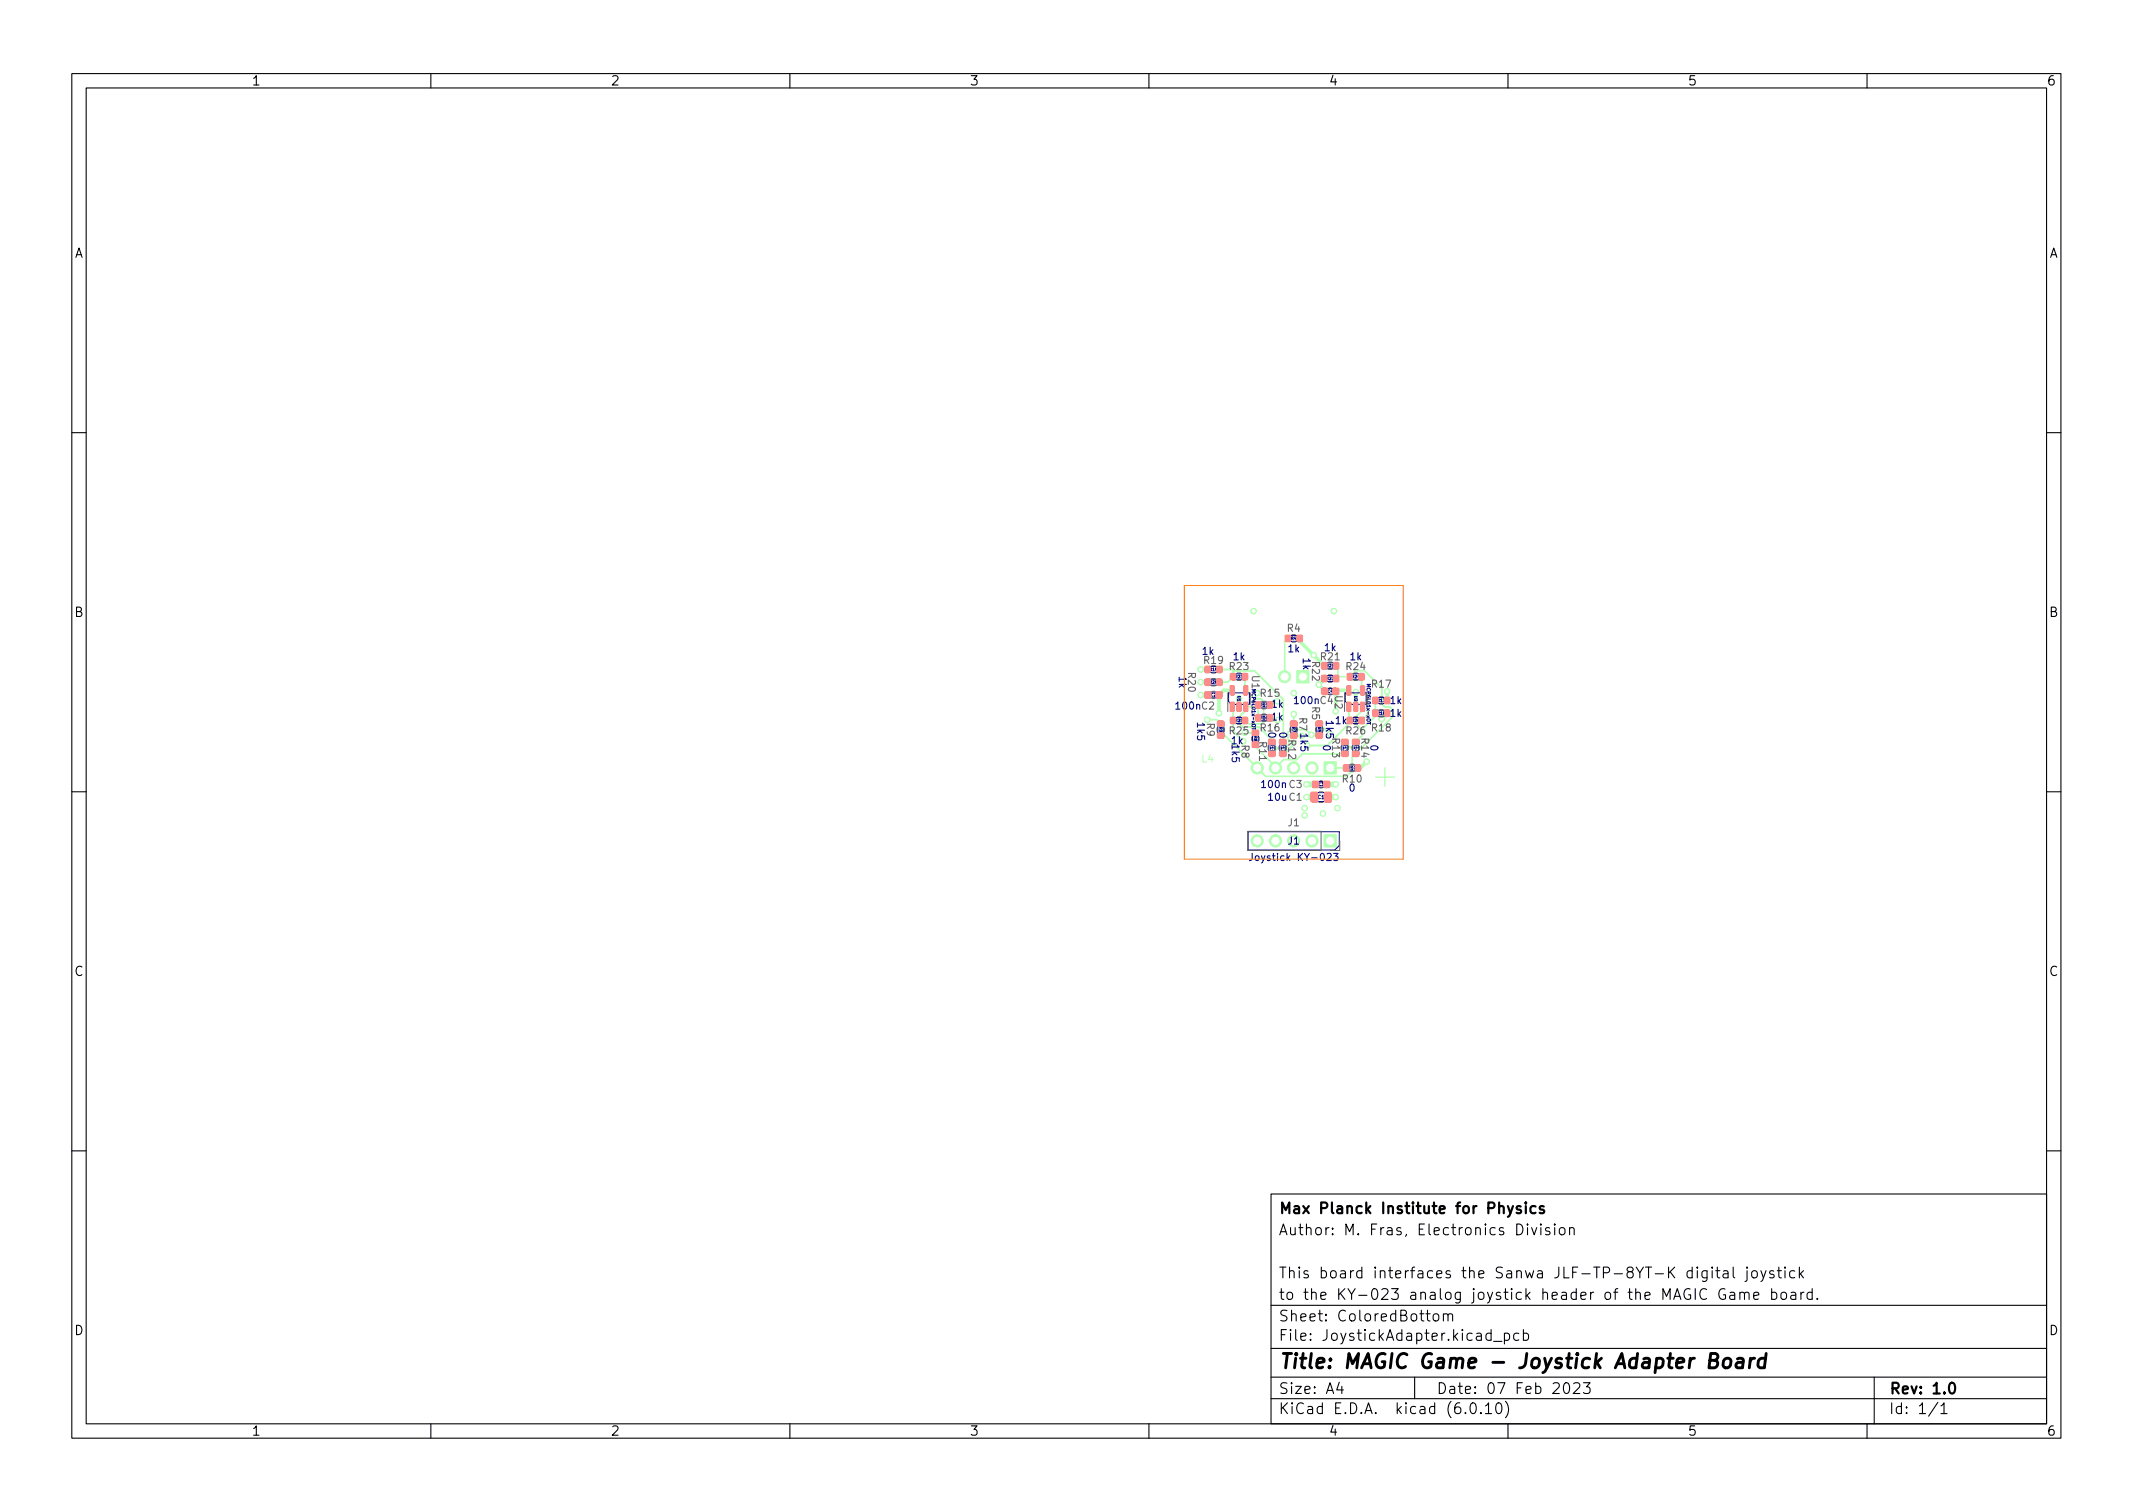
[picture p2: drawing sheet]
<svg xmlns="http://www.w3.org/2000/svg" width="297mm" height="210mm" viewBox="0 0 297 210" stroke-linecap="round" stroke-linejoin="round" font-family="sans-serif">
<g fill="none" stroke="#000" stroke-width=".15">
<path d="M10 10.2h277v190.1h-277zM12 12.2h273v186.1h-273zM60 10.2v2M110 10.2v2M160 10.2v2M210 10.2v2M260 10.2v2M10 60.2h2M285 60.2h2M10 110.2h2M285 110.2h2M10 160.2h2"/>
<path d="M177 166.3h108v32h-108zM212.7 170.4l-.1 .1 .1 .1 .1-.1-.1-.1v.2M212.7 170.9v1M213.3 170.9l.3 1 .4-1M214.6 170.4l-.1 .1 .1 .1v-.1v-.1v.2M214.6 170.9v1M215.8 171l-.4-.1-.2 .2 .1 .3 .5 .1 .1 .1-.1 .3h-.2h-.4M216.5 170.4l-.1 .1 .1 .1 .1-.1-.1-.1v.2M216.5 170.9v1M217.3 171a.41 .41 0 0 1 .6 .2v.4a.41 .41 0 0 1-.4 .3 .41 .41 0 0 1-.4-.3v-.4zM218.6 171.1a.37 .37 0 0 1 .6 0v.8M218.6 170.9v1"/>
<path d="M236.4 176.4l-.1 .1 .1 .1v-.1v-.1v.2M236.4 176.9v1M237.7 176.9v1.2a.41 .41 0 0 1-.6 .3M237.7 177l-.4-.1-.3 .3v.4l.1 .3h.2h.4M238.4 176.4v.1v.1l.1-.1-.1-.1v.2M238.4 176.9v1M238.9 176.9h.6M239.1 176.4v1.3l.1 .2h.3M240 177l.1-.1 .5 .1v.9M240.2 179.5a.62 .62 0 0 0-.7 .1 .62 .62 0 0 0-.1 .7 .56 .56 0 0 0 .3 .6 .56 .56 0 0 0 .6-.1v-.5h-.3M240.6 177.3l-.5 .1a.29 .29 0 0 0-.2 .2 .29 .29 0 0 0 .2 .3h.5M241.4 176.4v1.3l.2 .2"/>
<path d="M242.3 179.9v1M243.3 176.9v1.3l-.1 .2h-.2M243.3 176.4l-.1 .1 .1 .1 .1-.1-.1-.1v.2M244.1 177a.41 .41 0 0 1 .6 .2v.4a.41 .41 0 0 1-.4 .3 .41 .41 0 0 1-.4-.3v-.4zM245.2 176.9l.4 1M245.9 176.9l-.5 1.4-.2 .1M246.7 179.4v1.5M247 177l-.4-.1-.2 .2 .1 .3 .5 .1 .1 .1-.1 .3h-.1h-.5M247.5 176.9h.6M247.7 176.4v1.3l.1 .2h.3M248.6 176.4l-.1 .1 .1 .1v-.1v-.1v.2M248.6 176.9v1"/>
<path d="M249.9 177l-.4-.1-.3 .3v.4l.2 .3h.1h.4M250.6 176.4v1.5M250.7 177.4l.4 .5M250.8 179.9v1M251.1 176.9l-.5 .6M251.2 179.9l-.3 .1-.1 .2M252.4 179.4v1.5M285 160.2h2M60 198.3v2M110 198.3v2M160 198.3v2M177 194.8h108"/>
<path d="M177 191.8h108M177 187.8h108M177 181.8h108M186.5 192.5l-.4 1h1M186.9 193v1M197 191.8v3M199.6 183.1a.41 .41 0 0 1 .4-.2 .41 .41 0 0 1 .4 .3v.4a.41 .41 0 0 1-.4 .3 .41 .41 0 0 1-.4-.3zM201 183.1a.37 .37 0 0 1 .6 0v.8M201 182.9v1M201.6 183.1l.3-.2 .3 .1 .1 .9M204.9 195.4a.36 .36 0 0 1 .6 .2 .77 .77 0 0 1-.4 1.2 1 1 0 0 1-.2-1.4zM206.2 196.7l.1 .1h-.1h-.1l.1-.1v.1"/>
<path d="M206.9 195.8l.4-.5v1.5M206.9 196.8h.8M208 186.8h1.1M208.5 195.4a.36 .36 0 0 1 .6 .2 .77 .77 0 0 1-.5 1.2 1 1 0 0 1-.1-1.4zM209.5 185.7l.4-.1 .3 .3v.4l-.1 .3h-.2h-.4M209.5 185.6v1.5M209.6 195.1a1.72 1.72 0 0 1 0 2.3M210 198.3v2M211.5 185.7l-.4-.1-.3 .3v.4l.1 .3h.2h.4M212.1 185.7l.5-.1 .3 .3v.4l-.2 .3h-.1h-.5M212.1 185.1v1.5M217.9 192.6a.36 .36 0 0 1 .6 .2 .77 .77 0 0 1-.4 1.2 1 1 0 0 1-.2-1.4z"/>
<path d="M219.1 192.7l.3-.2 .5 .1a.41 .41 0 0 1 0 .6l-.8 .8h.9M220.5 192.5h.9l-.5 .6a.41 .41 0 0 1 .5 .3v.3l-.1 .3h-.6l-.2-.1M240.9 180l.2-.1 .4 .1 .1 .9M241.6 180.3l-.5 .1a.29 .29 0 0 0-.2 .2 .29 .29 0 0 0 .2 .3h.5M242.3 180.1a.37 .37 0 0 1 .6 0v.8M242.9 180.1l.2-.2 .4 .1 .1 .9M244.2 180.4l.7-.1v-.3l-.5-.1-.2 .2 .1 .8h.1h.5M246.7 180l.4-.1 .3 .3v.4l-.1 .3h-.2h-.4M248.1 180a.41 .41 0 0 1 .7 .2v.4a.41 .41 0 0 1-.4 .3 .41 .41 0 0 1-.4-.3v-.4zM249.4 180l.2-.1 .4 .1 .1 .9M250.1 180.3l-.5 .1a.29 .29 0 0 0-.2 .2 .29 .29 0 0 0 .2 .3h.5M252.4 180l-.5-.1-.3 .3v.4l.2 .3h.1h.5"/>
<path d="M253.1 180.8v.1h-.1l.1-.1v.1M260 198.3v2M261 191.8v6.5M269.9 195.3l-1.3 1.9M270.3 195.8l.4-.5v1.5M270.3 196.8h.8"/>
</g>
<path d="M210.7 167.9l-.5 1.4-.2 .1M211.8 168l-.4-.1-.2 .2 .1 .3 .5 .1v.1v.3h-.2h-.4M212.5 167.4l-.1 .1 .1 .1 .1-.1-.1-.1v.2M212.5 167.9v1M213.8 168l-.4-.1-.3 .3v.4l.2 .3h.1h.4M215 168l-.4-.1-.2 .2 .1 .3 .5 .1 .1 .1-.1 .3h-.2h-.4M271.6 192.6a.36 .36 0 0 1 .6 .2 .77 .77 0 0 1-.4 1.2 1 1 0 0 1-.2-1.4z" fill="none" stroke="#000" stroke-width=".3"/>
<path d="M238.1 189.4h.7a.49 .49 0 0 0 .4-.4 .49 .49 0 0 0-.3-.5h-.7l-.2 2h.8a.53 .53 0 0 0 .4-.5 .53 .53 0 0 0-.4-.6M240.1 189.3a.52 .52 0 0 1 .6-.2 .52 .52 0 0 1 .4 .4l-.1 .6a.55 .55 0 0 1-.5 .4 .55 .55 0 0 1-.6-.4zM242 189.2l.2-.1 .5 .1 .1 .2-.1 1.1M242.8 189.6l-.7 .1a.4 .4 0 0 0-.3 .3 .4 .4 0 0 0 .2 .5l.7-.1M243.8 189.1l-.2 1.4M244.3 189.1a.59 .59 0 0 0-.6 .4M245.9 189.2a.66 .66 0 0 0-1 .3l-.1 .6 .2 .3 .1 .1 .6-.1M246 188.5l-.3 2" fill="none" stroke="#000" stroke-width=".4"/>
<path d="M191.6 108.2h2.5M192.9 106.9v2.6" fill="none" stroke="#b3ffb3" stroke-width=".2"/>
<g fill="#b3ffb3" stroke="#b3ffb3" stroke-width=".14">
<path d="M188.4 104.6h.8v.7h-.8z"/>
<path d="M188.4 103h.8v.7h-.8z"/>
<path d="M184.4 106.1h1.7v1.7h-1.7z"/>
<path d="M180.6 93.4h1.7v1.7h-1.7z"/>
<path d="M186.9 104.6h.8v.7h-.8z"/>
<path d="M186.9 103h.8v.7h-.8z"/>
<path d="M171.3 97.8h.4h.2v1.1l-.1 .2-.5-.1z"/>
<path d="M172.3 97.8h.4h.1v1.1l-.1 .2-.4-.1z"/>
<path d="M173.2 97.8h.4h.2v1.1l-.1 .2-.5-.1z"/>
<path d="M173.2 95.5h.4l.2 .1v1.1l-.1 .1-.5-.1z"/>
<path d="M171.3 95.5h.4l.2 .1v1.1l-.1 .1-.5-.1z"/>
<path d="M167.8 96.4h.8v.8h-.8z"/>
<path d="M169.4 96.4h.7v.8h-.7z"/>
<path d="M184.1 94.1h.7v.8h-.7z"/>
<path d="M185.7 94.1h.7v.8h-.7z"/>
<path d="M176.7 104.6h.8v.7h-.8z"/>
<path d="M176.7 103h.8v.7h-.8z"/>
<path d="M184.4 116.2h1.7v1.7h-1.7z"/>
<path d="M184.5 110.3h.7l.2 .1v1.1l-.1 .2h-.6l-.3-.1z"/>
<path d="M182.6 110.3h.7l.2 .1v1.1l-.1 .2h-.6l-.3-.1z"/>
<path d="M189.3 99.9h.7v.8h-.7z"/>
<path d="M187.6 99.9h.7v.8h-.7z"/>
<path d="M179.7 102.1h.9v.7h-.9z"/>
<path d="M179.7 100.4h.9v.7h-.9z"/>
<path d="M171.4 93.8h.7v.8h-.7z"/>
<path d="M173 93.8h.7v.8h-.7z"/>
<path d="M191.2 97.1h.7v.8h-.7z"/>
<path d="M192.8 97.1h.7v.8h-.7z"/>
<path d="M169.6 102.1h.8v.7h-.8z"/>
<path d="M169.6 100.4h.8v.7h-.8z"/>
<path d="M183.3 102.1h.8v.7h-.8z"/>
<path d="M183.3 100.4h.8v.7h-.8z"/>
<path d="M173 99.9h.7v.8h-.7z"/>
<path d="M171.4 99.9h.7v.8h-.7z"/>
<path d="M176.5 99.5h.7v.9h-.7z"/>
<path d="M174.9 99.5h.6v.9h-.6z"/>
<path d="M184.4 108.8h.7v.8h-.7z"/>
<path d="M182.8 108.8h.8v.8h-.8z"/>
<path d="M167.8 94.6h.7v.8h-.7z"/>
<path d="M169.5 94.6h.7v.8h-.7z"/>
<path d="M185.7 92.3h.7v.8h-.7z"/>
<path d="M184.1 92.3h.7v.8h-.7z"/>
<path d="M192.8 98.9h.7v.8h-.7z"/>
<path d="M191.2 98.9h.7v.8h-.7z"/>
<path d="M169.5 92.8h.7v.8h-.7z"/>
<path d="M167.8 92.8h.7v.8h-.7z"/>
<path d="M187.6 93.8h.7v.8h-.7z"/>
<path d="M189.3 93.8h.7v.8h-.7z"/>
<path d="M174.9 97.8h.6v.8h-.6z"/>
<path d="M176.5 97.8h.7v.8h-.7z"/>
<path d="M174.4 103.3h.8v.7h-.8z"/>
<path d="M174.4 101.7h.8v.7h-.8z"/>
<path d="M179 88.5h.7v.8h-.7z"/>
<path d="M180.6 88.5h.7v.8h-.7z"/>
<path d="M187.6 97.8h.4h.1v1.1v.2l-.5-.1z"/>
<path d="M188.5 97.8h.4h.2v1.1l-.1 .2-.5-.1z"/>
<path d="M189.5 97.8h.4h.1v1.1v.2l-.5-.1z"/>
<path d="M189.5 95.5h.4l.1 .1v1.1v.1l-.5-.1z"/>
<path d="M187.6 95.5h.4l.1 .1v1.1v.1l-.5-.1z"/>
<path d="M187.1 106.5h.7v.8h-.7z"/>
<path d="M188.8 106.5h.7v.8h-.7z"/>
<path d="M184.1 95.9h.8v.8h-.8z"/>
<path d="M185.6 95.9h.8v.8h-.8z"/>
<path d="M178.2 104.6h.9v.7h-.9z"/>
<path d="M178.2 103h.9v.7h-.9z"/>
<circle cx="182.7" cy="106.9" r=".85"/>
<circle cx="180.2" cy="106.9" r=".85"/>
<circle cx="177.6" cy="106.9" r=".85"/>
<circle cx="175.1" cy="106.9" r=".85"/>
<circle cx="178.9" cy="94.2" r=".85"/>
<circle cx="182.7" cy="117.1" r=".85"/>
<circle cx="177.6" cy="117.1" r=".85"/>
<circle cx="175.1" cy="117.1" r=".85"/>
<circle cx="182.9" cy="91.2" r=".4"/>
<circle cx="182.6" cy="102.3" r=".4"/>
<circle cx="168.1" cy="100.2" r=".4"/>
<circle cx="180.2" cy="99.4" r=".4"/>
<circle cx="167.2" cy="93.2" r=".4"/>
<circle cx="181.9" cy="111" r=".4"/>
<circle cx="186" cy="99.1" r=".4"/>
<circle cx="180.2" cy="96.5" r=".4"/>
<circle cx="181.7" cy="113.5" r=".4"/>
<circle cx="175.1" cy="96.5" r=".4"/>
<circle cx="169.7" cy="99.3" r=".4"/>
<circle cx="181.9" cy="109.2" r=".4"/>
<circle cx="181.7" cy="112.5" r=".4"/>
<circle cx="193.2" cy="96.3" r=".4"/>
<circle cx="167.2" cy="95" r=".4"/>
<circle cx="174.6" cy="85.1" r=".4"/>
<circle cx="167.2" cy="96.8" r=".4"/>
<circle cx="190.3" cy="106" r=".4"/>
<circle cx="186" cy="109.2" r=".4"/>
<circle cx="172.5" cy="97.3" r=".4"/>
<circle cx="186" cy="111" r=".4"/>
<circle cx="186.3" cy="112.5" r=".4"/>
<circle cx="185.8" cy="85.1" r=".4"/>
<circle cx="188.8" cy="96.4" r=".4"/>
<circle cx="184.2" cy="113.3" r=".4"/>
<circle cx="183.6" cy="95.3" r=".4"/>
<circle cx="192.4" cy="100.1" r=".4"/>
</g>
<g fill="none" stroke="#b3ffb3" stroke-width=".25">
<path d="M169.8 95h1.2l.7-.8v-.8h3l4 4v5.8l-.1 .1M169.8 93.2h1.7M171.6 98.4l.1 .1v3.3l1.4 1.4M173.4 94.2v1.8l1.3 1.3h.9l.4 .4v2.8M175.2 98.4h-1.7v.5l-.9 .9v1M175.2 98.2v1.7M179.3 88.9l-.4 .4v4.9M180.2 99.4v1.4M186.1 92.7l.2 .3v1.2M186.3 94.2l-.2 .3M187.8 98.4v1.8M188.8 93.4l-.8 .8h-1.7"/>
<path d="M189.6 94.2v1.8l.8 .8v2.7l-.8 .8M189.7 98.4v.5l-.8 .8v1.1M190 93.4l2.5 2.4v2.2l.3 .4h.7M191.5 97.5v2.2l-1.8 1.9M194 99.8l-4.3 4.3h-1.6l-.8-.8M168.1 100.2h1.3l.6 .6M170 102.4h.6l5.7 5.7h11.2l.8-.8v-1.8l.5-.5M173.1 101.2h2.2l1.8 1.8v.3M173.4 102h1.4M173.4 100.3l.4 .5h1.8M174.8 103.7v.2l2.9 2.9-.1 .1M177.6 106.9h.1"/>
<path d="M179 104.1h-1.1l-.8 .9M179.4 102l.4-.4h2.1l.8 .8h1M180.2 102.4v1.2l-1.4 1.4h-.2M180.2 102.5h1.1M183.7 100.8l1.4 1.4M185.2 106.9h2.3M187.3 105h-5.9l-.8 .8h-1.8l-1.2 1.1M188 100.6l-3.2 3.2h-2.8M189.7 102.5l-.9 .8"/>
</g>
<g fill="none" stroke="#b3ffb3" stroke-width=".5">
<path d="M167.2 93.2h1M167.2 95h1M167.2 96.8h1M169.8 99.3h-.1M171.6 96.1h-1.2l-.6 .7v2.5M172.5 97.3v1.1M181 88.9v.4l3.4 3.4M184.4 94.5l-.8 .8 .9 1M187.8 96.1h-1.7l-.1 .2v2.7M188.8 96.4v2M193.2 96.3h.1M193.2 96.3v1.2"/>
<path d="M193.2 99.3l-.8 .8M190.3 106l-.9 .9h-.3"/>
</g>
<path d="M181.9 109.2h1.3M181.9 111h1.1M184.7 109.2h1.3M184.9 111h1.1" fill="none" stroke="#b3ffb3" stroke-width=".8"/>
<g fill="#fff" stroke="#fff" stroke-width=".14">
<circle cx="182.9" cy="91.2" r=".2"/>
<circle cx="182.6" cy="102.3" r=".2"/>
<circle cx="168.1" cy="100.2" r=".2"/>
<circle cx="180.2" cy="99.4" r=".2"/>
<circle cx="167.2" cy="93.2" r=".2"/>
<circle cx="181.9" cy="111" r=".2"/>
<circle cx="186" cy="99.1" r=".2"/>
<circle cx="180.2" cy="96.5" r=".2"/>
<circle cx="181.7" cy="113.5" r=".2"/>
<circle cx="175.1" cy="96.5" r=".2"/>
<circle cx="169.7" cy="99.3" r=".2"/>
<circle cx="181.9" cy="109.2" r=".2"/>
<circle cx="181.7" cy="112.5" r=".2"/>
<circle cx="193.2" cy="96.3" r=".2"/>
<circle cx="167.2" cy="95" r=".2"/>
<circle cx="174.6" cy="85.1" r=".2"/>
<circle cx="167.2" cy="96.8" r=".2"/>
<circle cx="190.3" cy="106" r=".2"/>
<circle cx="186" cy="109.2" r=".2"/>
<circle cx="186" cy="111" r=".2"/>
<circle cx="186.3" cy="112.5" r=".2"/>
<circle cx="185.8" cy="85.1" r=".2"/>
<circle cx="188.8" cy="96.4" r=".2"/>
<circle cx="184.2" cy="113.3" r=".2"/>
<circle cx="183.6" cy="95.3" r=".2"/>
<circle cx="192.4" cy="100.1" r=".2"/>
<circle cx="170.3" cy="88.5" r="1.6"/>
<circle cx="190.1" cy="114.5" r="1.6"/>
<circle cx="190.1" cy="88.5" r="1.6"/>
<circle cx="185.2" cy="106.9" r=".5"/>
<circle cx="182.7" cy="106.9" r=".5"/>
<circle cx="180.2" cy="106.9" r=".5"/>
<circle cx="177.6" cy="106.9" r=".5"/>
<circle cx="175.1" cy="106.9" r=".5"/>
<circle cx="181.4" cy="94.2" r=".5"/>
<circle cx="178.9" cy="94.2" r=".5"/>
<circle cx="170.3" cy="114.5" r="1.6"/>
<circle cx="185.2" cy="117.1" r=".5"/>
<circle cx="182.7" cy="117.1" r=".5"/>
<circle cx="177.6" cy="117.1" r=".5"/>
<circle cx="175.1" cy="117.1" r=".5"/>
</g>
<g fill="none" stroke="#000080" stroke-width=".14">
<path d="M168.2 92.8v.8h1.6v-.8M168.2 94.6h1.6v.8h-1.6zM168.2 96.4h1.6v.8h-1.6zM171.1 96.5h2.9v1.6h-2.5l-.4-.4zM171.7 99.9h1.6v.8h-1.6zM171.7 93.8h1.6v.8h-1.6zM174.3 96.1h.5l-.3 .1 .3 .2h-.5M176.8 99.5h-1.6v.9M176.8 97.8h-1.6v.8h1.6M179.4 88.5h1.6v.8h-1.6zM184.4 92.3v.8h1.6v-.8M184.4 94.1h1.6v.8h-1.6z"/>
<path d="M184.4 96.7v-.8h1.6v.8M187.3 96.5h2.9v1.6h-2.5l-.4-.4zM188 99.9h1.6v.8h-1.6M188 93.8h1.6v.8h-1.6zM190.3 95.3h.6l-.4 .2 .4 .1h-.6M191.6 97.1h1.6v.8h-1.6zM191.6 98.9h1.6v.8h-1.6zM169.6 100.8h.8v1.6h-.8zM173.8 115.8h12.7v1.9l-.6 .7h-12.1zM174.4 102.1h.8v1.6h-.8zM174.8 101.3v.3M176.7 103.3h.8v1.6h-.8"/>
<path d="M179.1 103.3h-.9v1.6h.9M179.7 100.8h.9v1.6h-.9zM183 110.4h2v1.2h-2zM183.2 108.8h1.6v.8h-1.6zM183.3 100.8h.8v1.6h-.8zM186.9 103.3h.8v1.6h-.8M187.5 106.5h1.6v.8h-1.6zM189.2 103.3h-.8v1.6h.8"/>
</g>
<path d="M174.4 118.8v.7a.32 .32 0 0 1-.4 .3M185.7 118.8h.6l-.3 .4 .3 .1v.4l-.2 .1-.4-.1" fill="none" stroke="#000080" stroke-width=".15"/>
<g fill="#ff8a8a" stroke="#ff8a8a" stroke-width=".14">
<path d="M188.4 104.6h.8v.7h-.8z"/>
<path d="M188.4 103h.8v.7h-.8z"/>
<path d="M186.9 104.6h.8v.7h-.8z"/>
<path d="M186.9 103h.8v.7h-.8z"/>
<path d="M171.3 97.8h.4h.2v1.1l-.1 .2-.5-.1z"/>
<path d="M172.3 97.8h.4h.1v1.1l-.1 .2-.4-.1z"/>
<path d="M173.2 97.8h.4h.2v1.1l-.1 .2-.5-.1z"/>
<path d="M173.2 95.5h.4l.2 .1v1.1l-.1 .1-.5-.1z"/>
<path d="M171.3 95.5h.4l.2 .1v1.1l-.1 .1-.5-.1z"/>
<path d="M167.8 96.4h.8v.8h-.8z"/>
<path d="M169.4 96.4h.7v.8h-.7z"/>
<path d="M184.1 94.1h.7v.8h-.7z"/>
<path d="M185.7 94.1h.7v.8h-.7z"/>
<path d="M176.7 104.6h.8v.7h-.8z"/>
<path d="M176.7 103h.8v.7h-.8z"/>
<path d="M184.5 110.3h.7l.2 .1v1.1l-.1 .2h-.6l-.3-.1z"/>
<path d="M182.6 110.3h.7l.2 .1v1.1l-.1 .2h-.6l-.3-.1z"/>
<path d="M189.3 99.9h.7v.8h-.7z"/>
<path d="M187.6 99.9h.7v.8h-.7z"/>
<path d="M179.7 102.1h.9v.7h-.9z"/>
<path d="M179.7 100.4h.9v.7h-.9z"/>
<path d="M171.4 93.8h.7v.8h-.7z"/>
<path d="M173 93.8h.7v.8h-.7z"/>
<path d="M191.2 97.1h.7v.8h-.7z"/>
<path d="M192.8 97.1h.7v.8h-.7z"/>
<path d="M169.6 102.1h.8v.7h-.8z"/>
<path d="M169.6 100.4h.8v.7h-.8z"/>
<path d="M183.3 102.1h.8v.7h-.8z"/>
<path d="M183.3 100.4h.8v.7h-.8z"/>
<path d="M173 99.9h.7v.8h-.7z"/>
<path d="M171.4 99.9h.7v.8h-.7z"/>
<path d="M176.5 99.5h.7v.9h-.7z"/>
<path d="M174.9 99.5h.6v.9h-.6z"/>
<path d="M184.4 108.8h.7v.8h-.7z"/>
<path d="M182.8 108.8h.8v.8h-.8z"/>
<path d="M167.8 94.6h.7v.8h-.7z"/>
<path d="M169.5 94.6h.7v.8h-.7z"/>
<path d="M185.7 92.3h.7v.8h-.7z"/>
<path d="M184.1 92.3h.7v.8h-.7z"/>
<path d="M192.8 98.9h.7v.8h-.7z"/>
<path d="M191.2 98.9h.7v.8h-.7z"/>
<path d="M169.5 92.8h.7v.8h-.7z"/>
<path d="M167.8 92.8h.7v.8h-.7z"/>
<path d="M187.6 93.8h.7v.8h-.7z"/>
<path d="M189.3 93.8h.7v.8h-.7z"/>
<path d="M174.9 97.8h.6v.8h-.6z"/>
<path d="M176.5 97.8h.7v.8h-.7z"/>
<path d="M174.4 103.3h.8v.7h-.8z"/>
<path d="M174.4 101.7h.8v.7h-.8z"/>
<path d="M179 88.5h.7v.8h-.7z"/>
<path d="M180.6 88.5h.7v.8h-.7z"/>
<path d="M187.6 97.8h.4h.1v1.1v.2l-.5-.1z"/>
<path d="M188.5 97.8h.4h.2v1.1l-.1 .2-.5-.1z"/>
<path d="M189.5 97.8h.4h.1v1.1v.2l-.5-.1z"/>
<path d="M189.5 95.5h.4l.1 .1v1.1v.1l-.5-.1z"/>
<path d="M187.6 95.5h.4l.1 .1v1.1v.1l-.5-.1z"/>
<path d="M187.1 106.5h.7v.8h-.7z"/>
<path d="M188.8 106.5h.7v.8h-.7z"/>
<path d="M184.1 95.9h.8v.8h-.8z"/>
<path d="M185.6 95.9h.8v.8h-.8z"/>
<path d="M178.2 104.6h.9v.7h-.9z"/>
<path d="M178.2 103h.9v.7h-.9z"/>
</g>
<g fill="none" stroke="#626262" stroke-width=".14">
<path d="M168.7 95.5h.5M168.7 94.5h.5M168.7 93.7h.5M168.8 97.3h.3M168.8 96.3h.3M171 96.5v2.6M172.3 99.8h.5M172.3 94.8h.5M175.8 99.4h.5M175.8 98.7h.5M175.8 97.6h.5M185 94h.5"/>
<path d="M185 95h.5M185 93.2h.5M185.1 95.8h.3M187.2 96.5v.8M188.6 99.8h.4M188.6 94.8h.4M192.1 99.8h.5M192.1 97h.5M192.1 98.1h.5M192.1 98.8h.5M170.5 101.4v.4M173.8 115.8h10.2v2.6h-10.2z"/>
<path d="M174.3 102.6v.5M175.4 102.6v.5M177.6 103.9v.5M178.1 103.9v.5M179.6 101.4v.4M183.2 101.4v.4M183.7 111.7h.5M183.7 110.3h.5M183.8 108.7h.3M183.8 109.7h.3M186.6 117.1v1.3h-1.4M187.8 103.9v.5"/>
<path d="M188.1 107.5h.4M188.1 106.4h.4M188.3 103.9v.5"/>
</g>
<path d="M164.9 81.5h30.5v38.1h-30.5z" fill="none" stroke="#ff8000" stroke-width=".14"/>
<text font-size="2.8" x="178" y="190.6">Title: MAGIC Game - Joystick Adapter Board</text>
<g font-size="2.1">
<text x="178" y="169">Max Planck Institute for Physics</text>
<text x="178" y="172">Author: M. Fras, Electronics Division</text>
<text x="178" y="178">This board interfaces the Sanwa JLF-TP-8YT-K digital joystick</text>
<text x="178" y="184">Sheet: ColoredBottom</text>
<text x="178" y="181">to the KY-023 analog joystick header of the MAGIC Game board.</text>
<text x="178" y="186.7">File: JoystickAdapter.kicad_pcb</text>
<text x="178" y="196.9">KiCad E.D.A. kicad (6.0.10)</text>
<text x="178" y="194.1">Size: A4</text>
<text x="200" y="194.1">Date: 07 Feb 2023</text>
<text x="263" y="194.1">Rev: 1.0</text>
<text x="263" y="196.9">Id: 1/1</text>
</g>
<g font-size="1.8">
<text x="35" y="11.9">1</text>
<text x="85" y="11.9">2</text>
<text x="135" y="11.9">3</text>
<text x="185" y="11.9">4</text>
<text x="235" y="11.9">5</text>
<text x="285" y="11.9">6</text>
<text x="10.3" y="35.9">A</text>
<text x="285.3" y="35.9">A</text>
<text x="10.3" y="85.9">B</text>
<text x="285.3" y="85.9">B</text>
<text x="10.3" y="135.9">C</text>
<text x="285.3" y="135.9">C</text>
<text x="10.3" y="185.9">D</text>
<text x="285.3" y="185.9">D</text>
<text x="35" y="199.9">1</text>
<text x="85" y="199.9">2</text>
<text x="135" y="199.9">3</text>
<text x="185" y="199.9">4</text>
<text x="235" y="199.9">5</text>
<text x="285" y="199.9">6</text>
</g>
<g font-size="1.4" fill="#626262">
<text x="179.3" y="88">R4</text>
<text x="165.4" y="93.7" transform="rotate(90 165.4 93.7)">R20</text>
<text x="167.7" y="92.4">R19</text>
<text x="171.3" y="93.3">R23</text>
<text x="174.3" y="94.1" transform="rotate(90 174.3 94.1)">U1</text>
<text x="179.4" y="90.8">1k</text>
<text x="182.7" y="92.2" transform="rotate(90 182.7 92.2)">R22</text>
<text x="184" y="91.9">R21</text>
<text x="187.5" y="93.3">R24</text>
<text x="191.1" y="95.7">R17</text>
<text x="163.8" y="98.8">100n C2</text>
<text x="168.1" y="100.7" transform="rotate(90 168.1 100.7)">R9</text>
<text x="175.6" y="101.8">R16</text>
<text x="175.6" y="97">R15</text>
<text x="176.6" y="102" transform="rotate(90 176.6 102)">0</text>
<text x="180.4" y="98">100n C4</text>
<text x="180.9" y="99.9" transform="rotate(90 180.9 99.9)">R7</text>
<text x="182.7" y="98.4" transform="rotate(90 182.7 98.4)">R5</text>
<text x="184.6" y="100.4" transform="rotate(90 184.6 100.4)">1k5</text>
<text x="185.9" y="96.9" transform="rotate(90 185.9 96.9)">U2</text>
<text x="191.1" y="101.8">R18</text>
<text x="171.3" y="102.3">R25</text>
<text x="172.9" y="103.8" transform="rotate(90 172.9 103.8)">R8</text>
<text x="175.3" y="103.4" transform="rotate(90 175.3 103.4)">R11</text>
<text x="179.4" y="103.1" transform="rotate(90 179.4 103.1)">R12</text>
<text x="184.2" y="103.7" transform="rotate(90 184.2 103.7)">0</text>
<text x="185.5" y="102.9" transform="rotate(90 185.5 102.9)">R13</text>
<text x="187.5" y="102.3">R26</text>
<text x="189.6" y="102.9" transform="rotate(90 189.6 102.9)">R14</text>
<text x="175.8" y="109.7">100n C3</text>
<text x="176.7" y="111.5">10u C1</text>
<text x="187" y="109">R10</text>
<text x="187.9" y="110.2">0</text>
<text x="179.4" y="115">J1</text>
</g>
<g font-size="1.4" fill="#000080">
<text x="164.2" y="94.2" transform="rotate(90 164.2 94.2)">1k</text>
<text x="167.4" y="91.2">1k</text>
<text x="171.8" y="91.9">1k</text>
<text x="181.4" y="91.7" transform="rotate(90 181.4 91.7)">1k</text>
<text x="184.5" y="90.7">1k</text>
<text x="188" y="91.9">1k</text>
<text x="166.7" y="100.7" transform="rotate(90 166.7 100.7)">1k5</text>
<text x="177.1" y="100.3">1k</text>
<text x="177.1" y="98.5">1k</text>
<text x="178.1" y="102" transform="rotate(90 178.1 102)">0</text>
<text x="186" y="100.8">1k</text>
<text x="193.6" y="98">1k</text>
<text x="193.6" y="99.8">1k</text>
<text x="171.5" y="103.6">1k</text>
<text x="171.5" y="103.7" transform="rotate(90 171.5 103.7)">1k5</text>
<text x="181.1" y="102.2" transform="rotate(90 181.1 102.2)">1k5</text>
<text x="190.8" y="103.7" transform="rotate(90 190.8 103.7)">0</text>
<text x="174.9" y="119.9">Joystick KY-023</text>
<text x="179.4" y="117.6">J1</text>
</g>
<text font-size="1.4" fill="#b3ffb3" x="167.2" y="106.2">L4</text>
<g font-size=".7" fill="#626262">
<text x="190.3" y="95.5" transform="rotate(90 190.3 95.5)">MCP6L01x-xOT</text>
<text x="174.3" y="96.2" transform="rotate(90 174.3 96.2)">MCP6L01x-xOT</text>
</g>
<text font-size=".7" fill="#000080" x="183.5" y="111.2">C1</text>
<g font-size=".6" fill="#000080">
<text x="179.8" y="89.1">R4</text>
<text x="168.5" y="95.2">R20</text>
<text x="168.5" y="93.4">R19</text>
<text x="172" y="94.4">R23</text>
<text x="184.7" y="94.7">R22</text>
<text x="184.7" y="92.9">R21</text>
<text x="188.3" y="94.4">R24</text>
<text x="168.6" y="97">C2</text>
<text x="169.8" y="101.2" transform="rotate(90 169.8 101.2)">R9</text>
<text x="172" y="100.5">R25</text>
<text x="172.3" y="96.9" transform="rotate(90 172.3 96.9)">U1</text>
<text x="175.5" y="100.1">R16</text>
<text x="175.5" y="98.4">R15</text>
<text x="180" y="101.2" transform="rotate(90 180 101.2)">R7</text>
<text x="183.5" y="101.2" transform="rotate(90 183.5 101.2)">R5</text>
<text x="184.9" y="96.5">C4</text>
<text x="188.3" y="100.5">R26</text>
<text x="188.6" y="96.9" transform="rotate(90 188.6 96.9)">U2</text>
<text x="191.8" y="97.7">R17</text>
<text x="191.8" y="99.5">R18</text>
<text x="174.6" y="102.5" transform="rotate(90 174.6 102.5)">R8</text>
<text x="176.9" y="103.6" transform="rotate(90 176.9 103.6)">R11</text>
<text x="178.4" y="103.6" transform="rotate(90 178.4 103.6)">R12</text>
<text x="187.1" y="103.6" transform="rotate(90 187.1 103.6)">R13</text>
<text x="187.8" y="107.1">R10</text>
<text x="188.6" y="103.6" transform="rotate(90 188.6 103.6)">R14</text>
<text x="183.6" y="109.4">C3</text>
</g>
</svg>
